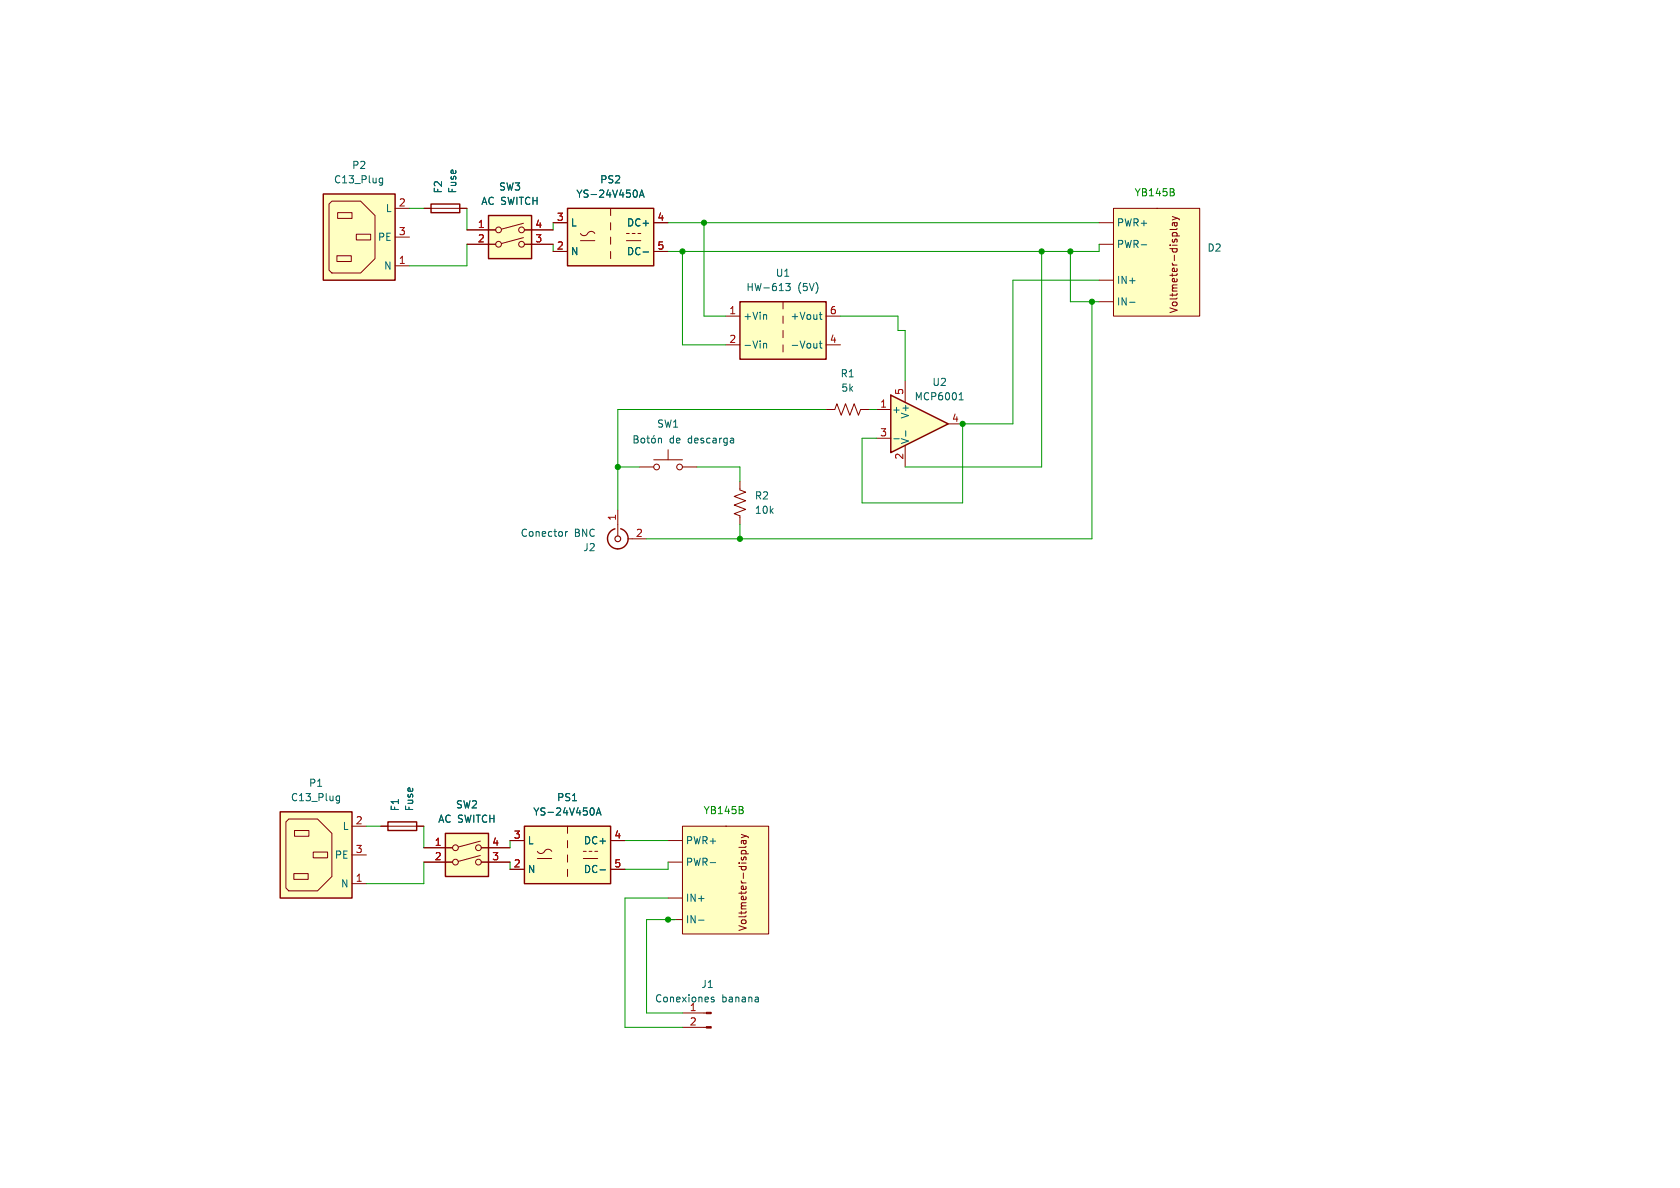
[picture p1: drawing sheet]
<svg xmlns="http://www.w3.org/2000/svg" width="297mm" height="210mm" viewBox="0 0 297 210" stroke-linecap="round" stroke-linejoin="round" font-family="sans-serif">
<path d="M76.2 36.1h5.1v1.5h-5.1z" fill="none" stroke="#840000" stroke-width=".25"/>
<path d="M74.9 36.8h7.6" fill="none" stroke="#840000" stroke-width=".18"/>
<path d="M92.7 146.1h15.2v10.1h-15.2z" fill="#ffffc2"/>
<path d="M92.7 146.1h15.2v10.1h-15.2z" fill="none" stroke="#840000" stroke-width=".25"/>
<g fill="none" stroke="#840000" stroke-width=".18">
<path d="M90.2 153.7h2.5M90.2 148.6h2.5M95 150.5a.8 .8 0 0 0 .8 .4 .8 .8 0 0 0 .6-.6 .73 .73 0 0 1 1.1 .2M95 151.8h2.5M100.3 146.1v1.2M100.3 148.6v1.3M100.3 151.1v1.3M100.3 153.7v1.2M103.1 151.8h2.6M103.1 150.5h.5M104.1 150.5h.5M105.2 150.5h.5"/>
<path d="M107.9 153.7h2.6M107.9 148.6h2.6"/>
</g>
<path d="M105 143.1v.7M105.4 144.1l.4-1.3 .5 1.3M105.5 143.7h.6M106.1 153.8h.9" fill="none" stroke="#006464" stroke-width=".18"/>
<path d="M100.3 36.8h15.3v10.2h-15.3z" fill="#ffffc2"/>
<path d="M100.3 36.8h15.3v10.2h-15.3zM109.7 93.5a1.81 1.81 0 0 1 1 2.8 1.81 1.81 0 0 1-2.9 0 1.81 1.81 0 0 1 .9-2.8" fill="none" stroke="#840000" stroke-width=".25"/>
<g fill="none" stroke="#840000" stroke-width=".18">
<path d="M97.8 39.4h2.5M107.9 36.8v1.3M107.9 39.4v1.2M115.6 39.4h2.5M97.8 44.5h2.5M102.6 41.3a.8 .8 0 0 0 .8 .3 .8 .8 0 0 0 .7-.5 .73 .73 0 0 1 1.1 .2M102.6 42.5h2.6M107.9 41.9v1.3M107.9 44.5v1.2M110.7 42.5h2.6M110.7 41.3h.6M111.8 41.3h.5"/>
<path d="M112.8 41.3h.5M115.6 44.5h2.5M109.2 90.2v4.5M111 95.3h3.3M120.6 179.1h4.3M120.6 181.6h4.3"/>
</g>
<path d="M112.6 33.8v.8M113 34.9l.5-1.3 .4 1.3M113.2 34.5h.6M113.7 44.5h1M100 94v.8M100.3 94l-.3 .2M126.2 176.3h-.3l-.2 .1 .1 .2 .4 .1v.3h-.5M134 176.3l.1 .8M134.1 177l-.1 .1M134.1 176.6h-.1" fill="none" stroke="#006464" stroke-width=".18"/>
<circle cx="109.2" cy="95.3" r=".51" fill="none" stroke="#840000" stroke-width=".2"/>
<g fill="#840000" stroke="#840000" stroke-width=".18">
<path d="M124.9 181.5h.8v.2h-.8z"/>
<path d="M124.9 178.9h.8v.3h-.8z"/>
</g>
<g fill="#ffffc2">
<path d="M49.5 143.5h12.7v15.3h-12.7z"/>
<path d="M51.1 144.8h5l2.6 2.5v7.6l-2.6 2.6h-5l-.6-.5v-11.7z"/>
</g>
<path d="M49.5 143.5h12.7v15.3h-12.7z" fill="none" stroke="#840000" stroke-width=".25"/>
<path d="M51.1 144.8h5l2.6 2.5v7.6l-2.6 2.6h-5l-.6-.5v-11.7zM51.9 154.4h2.6v1h-2.6zM52.1 146.8h2.5v1h-2.5zM55.4 150.6h2.5v1h-2.5zM62.2 156.2h2.6M62.2 146.1h2.6M62.2 151.1h2.6" fill="none" stroke="#840000" stroke-width=".18"/>
<path d="M59.5 141.5h.5M59.5 140.8h.5M60 140.7v1l-.1 .2-.3 .1" fill="none" stroke="#006464" stroke-width=".18"/>
<path d="M120.6 146.1h15.3v19h-15.3z" fill="#ffffc2"/>
<g fill="none" stroke="#840000" stroke-width=".18">
<path d="M67.3 146.1h7.6M118.1 148.6h2.5M118.1 158.8h2.5M118.1 152.4h2.5M120.6 146.1h15.3v19h-15.3zM128.3 146.1h.1M131.1 150.6l.2-.3h.4l.2 .3M131.1 147.5l.8 .3M131.4 148.6v.4l.2 .2 .3-.2-.1-.4M131.9 149.6l-.2 .2h-1.1M131.9 148.6h-.8v.5M131.9 147.8l-.8 .3"/>
<path d="M131.9 147.8l.4 .3M118.1 162.6h2.5"/>
</g>
<path d="M131.3 143.2l.1 .2-.1 .4M131.3 142.7v.3" fill="none" stroke="#008400" stroke-width=".18"/>
<path d="M125.6 152.5h.9M123.5 162.7h1" fill="none" stroke="#006464" stroke-width=".18"/>
<path d="M68.6 145.3h5.1v1.5h-5.1z" fill="none" stroke="#840000" stroke-width=".25"/>
<g fill="#ffffc2">
<path d="M57.1 34.3h12.7v15.2h-12.7z"/>
<path d="M58.2 36.1l.5-.5h5.1l2.5 2.5v7.6l-2.5 2.6h-5.1l-.5-.5z"/>
</g>
<path d="M57.1 34.3h12.7v15.2h-12.7z" fill="none" stroke="#840000" stroke-width=".25"/>
<path d="M58.2 36.1l.5-.5h5.1l2.5 2.5v7.6l-2.5 2.6h-5.1l-.5-.5zM59.7 37.6h2.5v1h-2.5zM69.8 36.8h2.6M59.6 45.2h2.5v1h-2.5zM63 41.4h2.5v1h-2.5zM69.8 47h2.6M69.8 41.9h2.6" fill="none" stroke="#840000" stroke-width=".18"/>
<path d="M67.2 32.3h.4M67.2 31.5h.4M67.6 31.5v1l-.1 .2-.3 .1" fill="none" stroke="#006464" stroke-width=".18"/>
<path d="M196.8 36.8h15.3v19.1h-15.3z" fill="#ffffc2"/>
<g fill="none" stroke="#840000" stroke-width=".18">
<path d="M194.3 39.4h2.5M196.8 36.8h15.3v19.1h-15.3zM204.5 36.8h.1M207.3 38.3l.8 .3M207.6 39.4v.4l.2 .2 .3-.2-.1-.4M208.1 39.4h-.8v.5M208.1 38.6l-.8 .3M208.1 38.6l.4 .3M194.3 49.5h2.5M194.3 53.3h2.5M194.3 43.2h2.5M207.3 41.4l.2-.3h.4l.2 .3"/>
<path d="M208.1 40.4l-.2 .2h-1.1"/>
</g>
<path d="M207.5 34l.1 .2-.1 .4M207.5 33.5v.3" fill="none" stroke="#008400" stroke-width=".18"/>
<path d="M199.7 53.4h1M201.8 43.3h.9" fill="none" stroke="#006464" stroke-width=".18"/>
<path d="M86.4 38.1h7.6v7.6h-7.6z" fill="#ffffc2"/>
<g fill="none" stroke="#840000" stroke-width=".18">
<path d="M92.5 39.5l-3.9 1M82.5 40.6h5.1M82.5 43.2h5.1M92.5 42l-3.9 1.1M92.7 40.6h5.1M92.7 43.2h5.1"/>
<circle cx="88.1" cy="40.6" r=".51"/>
<circle cx="88.1" cy="43.2" r=".51"/>
<circle cx="92.2" cy="43.2" r=".51"/>
<circle cx="92.2" cy="40.6" r=".51"/>
</g>
<path d="M86.4 38.1h7.6v7.6h-7.6z" fill="none" stroke="#840000" stroke-width=".25"/>
<path d="M78.7 147.3h7.7v7.6h-7.7z" fill="#ffffc2"/>
<g fill="none" stroke="#840000" stroke-width=".18">
<path d="M118.1 79.5v1.8M146 72.4h1.6l.4-1 .7 2 .8-2 .7 2 .8-2 .8 2 .3-1h1.6M113 82.6h2.6M115.6 81.3h5M120.6 82.6h2.6M130.8 85.1v1.5l1 .4-2 .8 2 .7-2 .8 2 .7-2 .8 1 .4v1.5M74.9 149.9h5.1M74.9 152.4h5.1M84.9 151.2l-3.9 1.1M84.9 148.7l-3.9 1M85.1 149.9h5.1M85.1 152.4h5.1"/>
<circle cx="116.1" cy="82.6" r=".51"/>
<circle cx="120.1" cy="82.6" r=".51"/>
<circle cx="80.5" cy="152.4" r=".51"/>
<circle cx="80.5" cy="149.9" r=".51"/>
<circle cx="84.6" cy="152.4" r=".51"/>
<circle cx="84.6" cy="149.9" r=".51"/>
</g>
<path d="M78.7 147.3h7.7v7.6h-7.7z" fill="none" stroke="#840000" stroke-width=".25"/>
<g fill="none" stroke="#006464" stroke-width=".18">
<path d="M112.1 77h.4l.3 .3-.3 .3 .3 .2v.3l-.2 .2h-.5zM112.1 77.6h.4M113.4 77.6l.2-.1 .3 .1 .1 .5-.1 .1-.3 .1-.2-.1zM114.3 77.5h.5M114.5 77v1.1l.3 .2M115.2 77.6l.2-.1 .4 .1 .1 .5-.2 .1-.3 .1-.2-.1zM115.7 77l-.2 .2M116.4 77.6l.2-.1h.3v.8M116.4 77.5v.8M122.3 77.5h-.4l-.2 .2 .1 .5h.5M122.3 77v1.3M122.8 77.9l.6-.1v-.3h-.4l-.2 .1 .1 .6h.5"/>
<path d="M124.4 77.5h-.3l-.2 .1 .1 .2 .4 .1v.3h-.5M125.5 77.5h-.3l-.3 .2 .1 .5h.5M126.1 77.5h.5v.8M126.6 77.8h-.4l-.2 .2 .2 .3 .4-.1M127.2 77.5v.8M127.6 77.5l-.4 .2M128.6 77.5h-.4l-.3 .2 .2 .5h.5M128.6 77.5v1l-.3 .2h-.3M129.2 77.5h.4l.1 .8M129.7 77.8h-.4l-.2 .2 .2 .3 .4-.1"/>
</g>
<path d="M130.8 53.3h15.2v10.2h-15.2z" fill="#ffffc2"/>
<path d="M130.8 53.3h15.2v10.2h-15.2z" fill="none" stroke="#840000" stroke-width=".25"/>
<path d="M128.3 55.9h2.5M138.4 53.3v1.3M138.4 55.9v1.3M138.4 58.4v1.3M146 55.9h2.6M128.3 61h2.5M138.4 61v1.2M146 61h2.6" fill="none" stroke="#840000" stroke-width=".18"/>
<path d="M135.3 55.6l.2 .2v.7M138.9 50.1h.8l-.4 .5 .3 .1v.6l-.1 .1-.6-.1M144.8 55.6h.5M145 55.2v1.1l.3 .2M135 60.8l.2-.1 .3 .1v.7M135 60.7v.8M144.8 60.7h.5M145 60.3v1.1l.3 .1" fill="none" stroke="#006464" stroke-width=".18"/>
<path d="M157.5 69.9l10.1 5-10.1 5.1z" fill="#ffffc2"/>
<path d="M157.5 69.9l10.1 5-10.1 5.1z" fill="none" stroke="#840000" stroke-width=".25"/>
<g fill="none" stroke="#840000" stroke-width=".18">
<path d="M74.9 36.8h1.3M81.3 36.8h1.2M97.8 39.4h2.5M115.6 39.4h2.5M82.5 40.6h5.1M82.5 43.2h5.1M92.7 40.6h5.1M92.7 43.2h5.1M97.8 44.5h2.5M115.6 44.5h2.5M154.9 72.4h2.6M154.9 77.5h2.6"/>
<path d="M160 67.3v3.8M160 78.7v3.9M167.6 74.9h2.6M67.3 146.1h1.3M73.7 146.1h1.2M74.9 149.9h5.1M74.9 152.4h5.1M85.1 149.9h5.1M85.1 152.4h5.1M90.2 153.7h2.5M90.2 148.6h2.5M107.9 153.7h2.6"/>
<path d="M107.9 148.6h2.6"/>
</g>
<path d="M112.6 33.8v.8M113 34.9l.5-1.3 .4 1.3M113.2 34.5h.6M113.7 44.5h1M158 77.6h1M160.1 76.2v.9M169.6 70.7h.7M169.7 69.7l.2-.3v1.3M105 143.1v.7M105.4 144.1l.4-1.3 .5 1.3M105.5 143.7h.6M106.1 153.8h.9" fill="none" stroke="#006464" stroke-width=".18"/>
<g fill="none" stroke="#009600" stroke-width=".18">
<path d="M72.4 36.8h2.5M82.5 36.8v3.8M97.8 39.4v1.2M118.1 39.4h76.2M124.5 39.4v16.5h3.8M82.5 43.2v3.8h-10.1M120.6 44.5v16.5h7.7M148.6 55.9h10.1v2.5h1.3v8.9M184.1 44.5v38.1h-24.1M189.2 44.5v8.8h5.1M193 53.3v42h-78.7M194.3 49.5h-15.2v25.4h-8.9v14h-17.8v-11.4h2.5"/>
<path d="M194.3 43.2v1.3h-76.2M146 72.4h-36.8v17.8M153.7 72.4h1.2M109.2 82.6h3.8M123.2 82.6h7.6v2.5M130.8 92.7v2.6M64.8 146.1h2.5M74.9 146.1v3.8M74.9 152.4v3.8h-10.1M90.2 148.6v1.3M110.5 148.6h7.6M118.1 158.8h-7.6v22.8h10.1"/>
<path d="M118.1 152.4v1.3h-7.6M119.4 162.6h-5.1v16.5h6.3"/>
</g>
<g fill="#009600" stroke="#009600" stroke-width=".18">
<circle cx="109.2" cy="82.6" r=".46"/>
<circle cx="130.8" cy="95.3" r=".46"/>
<circle cx="124.5" cy="39.4" r=".46"/>
<circle cx="118.1" cy="162.6" r=".46"/>
<circle cx="193" cy="53.3" r=".46"/>
<circle cx="170.2" cy="74.9" r=".46"/>
<circle cx="189.2" cy="44.5" r=".46"/>
<circle cx="184.1" cy="44.5" r=".46"/>
<circle cx="120.6" cy="44.5" r=".46"/>
</g>
<g font-size="1.8" fill="#006464">
<text x="59" y="32.6">C13_Plug</text>
<text x="62.2" y="30.1">P2</text>
<text x="78.3" y="34.3" transform="rotate(-90 78.3 34.3)">F2</text>
<text x="80.9" y="34.3" transform="rotate(-90 80.9 34.3)">Fuse</text>
<text x="88.1" y="33.9">SW3</text>
<text x="101.8" y="35.2">YS-24V450A</text>
<text x="106" y="32.6">PS2</text>
<text x="68.1" y="37.7">L</text>
<text x="85" y="36.4">AC SWITCH</text>
<text x="100.8" y="40.2">L</text>
<text x="110.7" y="40.2">DC+</text>
<text x="197.4" y="40.2">PWR+</text>
<text x="66.7" y="42.8">PE</text>
<text x="67.8" y="47.9">N</text>
<text x="100.8" y="45.3">N</text>
<text x="110.7" y="45.3">DC-</text>
<text x="197.4" y="44">PWR-</text>
<text x="213.4" y="44.7">D2</text>
<text x="131.9" y="51.7">HW-613</text>
<text x="137.1" y="49.1">U1</text>
<text x="141" y="51.7">(5V)</text>
<text x="197.4" y="50.4">IN+</text>
<text x="131.3" y="56.7">+Vin</text>
<text x="139.7" y="56.7">+Vout</text>
<text x="197.4" y="54.2">IN-</text>
<text x="131.3" y="61.8">-Vin</text>
<text x="139.7" y="61.8">-Vout</text>
<text x="148.5" y="66.9">R1</text>
<text x="148.6" y="69.4">5k</text>
<text x="161.6" y="71">MCP6001</text>
<text x="164.7" y="68.4">U2</text>
<text x="116.1" y="75.8">SW1</text>
<text x="157.6" y="73.3">+</text>
<text x="160.9" y="74.1" transform="rotate(-90 160.9 74.1)">V+</text>
<text x="118.3" y="78.6">de</text>
<text x="160.9" y="78.6" transform="rotate(-90 160.9 78.6)">V-</text>
<text x="133.4" y="88.5">R2</text>
<text x="92" y="95.1">Conector</text>
<text x="101.5" y="95.1">BNC</text>
<text x="133.4" y="91">10k</text>
<text x="103" y="97.6">J2</text>
<text x="51.3" y="141.8">C13_Plug</text>
<text x="54.5" y="139.3">P1</text>
<text x="70.7" y="143.5" transform="rotate(-90 70.7 143.5)">F1</text>
<text x="73.3" y="143.5" transform="rotate(-90 73.3 143.5)">Fuse</text>
<text x="80.5" y="143.1">SW2</text>
<text x="98.4" y="141.8">PS1</text>
<text x="60.5" y="146.9">L</text>
<text x="77.4" y="145.6">AC SWITCH</text>
<text x="93.2" y="149.5">L</text>
<text x="94.2" y="144.4">YS-24V450A</text>
<text x="103.1" y="149.5">DC+</text>
<text x="121.2" y="149.5">PWR+</text>
<text x="59.1" y="152">PE</text>
<text x="93.2" y="154.5">N</text>
<text x="103.1" y="154.5">DC-</text>
<text x="121.2" y="153.3">PWR-</text>
<text x="60.2" y="157.1">N</text>
<text x="121.2" y="159.6">IN+</text>
<text x="121.2" y="163.4">IN-</text>
<text x="115.7" y="177.4">Conexiones</text>
<text x="121.8" y="178.8">1</text>
<text x="123.9" y="174.9">J1</text>
<text x="127.6" y="177.4">banana</text>
</g>
<g font-size="1.8" fill="#008400">
<text x="200.5" y="34.9">YB145B</text>
<text x="124.3" y="144.1">YB145B</text>
</g>
<g font-size="1.8" fill="#a90000">
<text x="70.4" y="36.6">2</text>
<text x="70.4" y="41.7">3</text>
<text x="84.4" y="40.4">1</text>
<text x="94.5" y="40.4">4</text>
<text x="98.4" y="39.1">3</text>
<text x="116.1" y="39.1">4</text>
<text x="70.4" y="46.7">1</text>
<text x="84.4" y="42.9">2</text>
<text x="94.5" y="42.9">3</text>
<text x="98.4" y="44.2">2</text>
<text x="116.1" y="44.2">5</text>
<text x="128.8" y="55.6">1</text>
<text x="146.6" y="55.6">6</text>
<text x="128.8" y="60.7">2</text>
<text x="146.6" y="60.7">4</text>
<text x="159.8" y="69.9" transform="rotate(-90 159.8 69.9)">5</text>
<text x="155.5" y="72.1">1</text>
<text x="155.5" y="77.2">3</text>
<text x="168.2" y="74.7">4</text>
<text x="159.8" y="81.4" transform="rotate(-90 159.8 81.4)">2</text>
<text x="109" y="92.1" transform="rotate(-90 109 92.1)">1</text>
<text x="112.3" y="95">2</text>
<text x="62.8" y="145.8">2</text>
<text x="76.8" y="149.6">1</text>
<text x="86.9" y="149.6">4</text>
<text x="90.7" y="148.3">3</text>
<text x="108.5" y="148.3">4</text>
<text x="62.8" y="156">1</text>
<text x="62.8" y="150.9">3</text>
<text x="76.8" y="152.1">2</text>
<text x="86.9" y="152.1">3</text>
<text x="90.7" y="153.4">2</text>
<text x="108.5" y="153.4">5</text>
<text x="121.8" y="181.4">2</text>
</g>
<g font-size="1.8" fill="#840000">
<text x="208.4" y="55.5" transform="rotate(-90 208.4 55.5)">Voltmeter-display</text>
<text x="132.2" y="164.7" transform="rotate(-90 132.2 164.7)">Voltmeter-display</text>
</g>
</svg>
